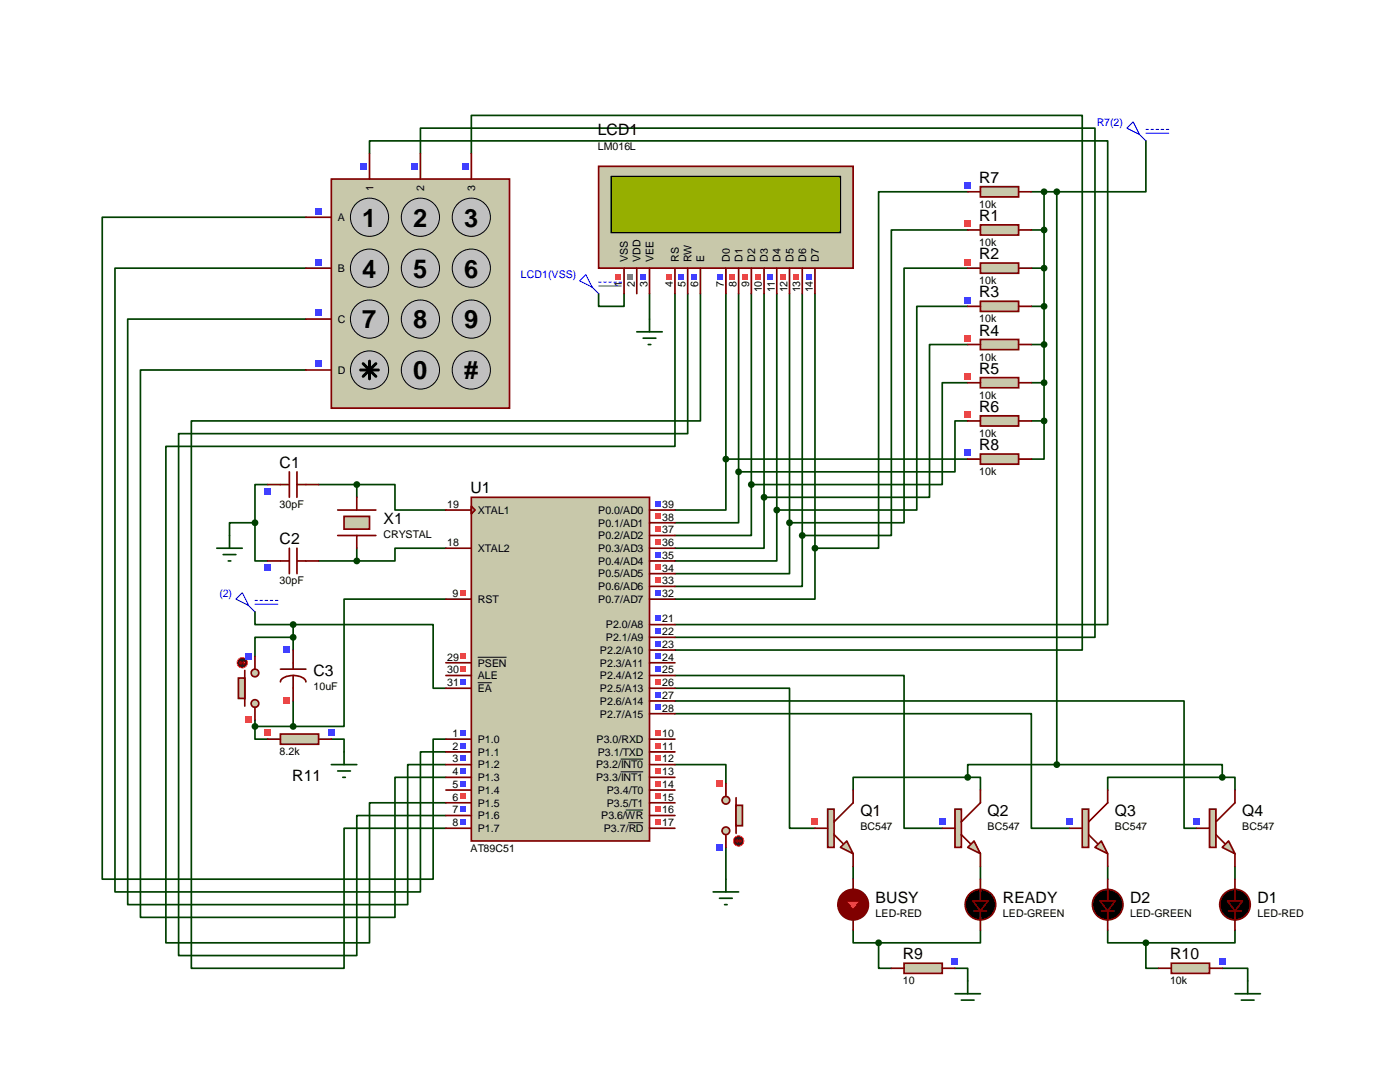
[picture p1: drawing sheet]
<svg xmlns="http://www.w3.org/2000/svg" width="279mm" height="216mm" viewBox="0 0 279 216" stroke-linecap="round" stroke-linejoin="round" font-family="sans-serif">
<g fill="none" stroke="#004000" stroke-width=".34">
<path d="M73.7 30.6v-2.5h147.4v96.5h-86.4M83.9 30.6v-5h134.6v101.6h-83.8M94.1 30.6v-7.6h121.9v106.7h-81.3M193.1 38.3h-17.8v71.1h-12.7M205.8 38.3h5.1M208.4 38.3v45.7M210.9 38.3v114.3M228.7 28.1v10.2h-17.8M61 43.3h-40.6v132.1h66v-27.9h2.6M61 53.5h-38.1v124.5h61v-28h5.1M119.5 58.6v2.5h5v-2.5M129.6 58.6v5.1"/>
<path d="M134.7 58.6v30.5h-101.6v99h40.6v-27.9h15.3M137.2 58.6v27.9h-101.6v104.2h35.6v-28h17.8M139.8 58.6v25.4h-101.6v109.2h30.5v-27.9h20.3M144.9 58.6v33M147.4 58.6v35.5M149.9 58.6v38.1M152.5 58.6v40.6M155 58.6v43.2M157.6 58.6v45.7M160.1 58.6v48.2M162.6 58.6v50.8M193.1 45.9h-15.2v60.9h-17.8"/>
<path d="M193.1 53.5h-12.7v50.8h-22.8M205.8 53.5h2.6M205.8 45.9h2.6M61 63.7h-35.5v116.8h55.9v-27.9h7.6M61 73.8h-33v109.2h50.8v-27.9h10.2M193.1 61.1h-10.1v40.7h-28M193.1 68.7h-7.6v30.5h-33M193.1 76.4h-5.1v20.3h-38.1M205.8 76.4h2.6M205.8 68.7h2.6M205.8 61.1h2.6M53.4 96.7h-2.5v7.6"/>
<path d="M63.6 96.7h7.6M71.2 96.7h7.6v5.1h10.2M71.2 96.7v2.5M144.9 91.6v10.2h-10.2M144.9 91.6h48.2M147.4 94.1v10.2h-12.7M149.9 96.7v10.1h-15.2M152.5 99.2v10.2h-17.8M193.1 84h-2.5v10.1h-43.2M205.8 84h2.6M208.4 84v7.6h-2.6M50.9 104.3v7.6h2.5"/>
<path d="M50.9 104.3h-5.1v2.5M63.6 111.9h7.6M71.2 109.4v2.5M89 109.4h-10.2v2.5h-7.6M89 119.5h-20.3v25.4h-10.2M155 101.8v10.1h-20.3M157.6 104.3v10.2h-22.9M160.1 106.8v10.2h-25.4M162.6 109.4v10.1h-27.9M50.9 122.1v2.5h7.6M58.5 124.6h27.9v12.7h2.6M58.5 127.2h-7.6v3.8"/>
<path d="M58.5 124.6v5.1M58.5 139.9v5M134.7 137.3h22.9v28h5M134.7 134.8h45.7v30.5h7.6M134.7 139.9h101.6v25.4h2.5M50.9 144.9v2.6h2.5M50.9 143.7v1.2M50.9 144.9h7.6M66.1 147.5h2.6v2.5M134.7 152.6h10.2v3.8M134.7 142.4h71.1v22.9h7.6M193.1 155.1h2.6v2.5"/>
<path d="M193.1 155.1h-22.8v2.5M210.9 152.6h-17.8v2.5M210.9 152.6h33v2.5M243.9 155.1h-22.8v2.5M243.9 155.1h2.6v2.5M144.9 169.1v6.3M170.3 172.9v2.5M195.7 172.9v2.5M221.1 172.9v2.5M246.5 172.9v2.5M170.3 185.6v2.5h5M175.3 188.1v5.1h2.6"/>
<path d="M190.6 193.2h2.5v2.5M195.7 185.6v2.5h-20.4M221.1 185.6v2.5h7.6M228.7 188.1v5.1h2.5M243.9 193.2h5.1v2.5M246.5 185.6v2.5h-17.8"/>
</g>
<path d="M94.1 99.2h35.5v68.6h-35.5z" fill="#c8c8aa" stroke="#800000" stroke-width=".34"/>
<g fill="none" stroke="#800000" stroke-width=".34">
<path d="M89 109.4h5.1M89 101.8h5.1M89 119.5h5.1M94.1 101l.7 .8-.7 .7zM129.6 109.4h5.1M129.6 101.8h5.1M129.6 119.5h5.1M129.6 104.3h5.1M129.6 106.8h5.1M129.6 111.9h5.1M129.6 114.5h5.1M129.6 117h5.1"/>
<path d="M89 134.8h5.1M89 137.3h5.1M89 132.2h5.1M129.6 134.8h5.1M129.6 137.3h5.1M129.6 132.2h5.1M129.6 124.6h5.1M129.6 127.2h5.1M129.6 129.7h5.1M129.6 139.9h5.1M89 147.5h5.1M89 150h5.1"/>
<path d="M89 152.6h5.1M89 155.1h5.1M89 157.6h5.1M129.6 147.5h5.1M129.6 150h5.1M129.6 152.6h5.1M129.6 155.1h5.1M129.6 157.6h5.1M129.6 142.4h5.1M89 160.2h5.1M89 162.7h5.1M89 165.3h5.1"/>
<path d="M129.6 160.2h5.1M129.6 162.7h5.1M129.6 165.3h5.1"/>
</g>
<path d="M95.3 136.2h2.8M95.3 131.1h5.8M123.9 151.5h4.5M123.9 154h4.5M124.9 161.6h3.5M125.4 164.2h3" fill="none" stroke="#000" stroke-width=".2"/>
<path d="M91.9 133h1.1v1h-1.1z" fill="#ff4040"/>
<path d="M91.9 135.6h1.1v1h-1.1z" fill="#4040ff"/>
<g fill="#ff4040">
<path d="M91.9 130.5h1.1v1h-1.1z"/>
<path d="M91.9 117.8h1.1v1h-1.1z"/>
</g>
<path d="M130.8 100h1v1h-1z" fill="#4040ff"/>
<g fill="#ff4040">
<path d="M130.8 102.5h1v1h-1z"/>
<path d="M130.8 105.1h1v1h-1z"/>
<path d="M130.8 107.6h1v1h-1z"/>
</g>
<path d="M130.8 110.2h1v1h-1z" fill="#4040ff"/>
<g fill="#ff4040">
<path d="M130.8 112.7h1v1h-1z"/>
<path d="M130.8 115.2h1v1h-1z"/>
</g>
<g fill="#4040ff">
<path d="M130.8 117.8h1v1h-1z"/>
<path d="M91.9 145.7h1.1v1h-1.1z"/>
<path d="M91.9 148.3h1.1v1h-1.1z"/>
<path d="M91.9 150.8h1.1v1h-1.1z"/>
<path d="M91.9 153.3h1.1v1h-1.1z"/>
<path d="M91.9 155.9h1.1v1h-1.1z"/>
</g>
<path d="M91.9 158.4h1.1v1h-1.1z" fill="#ff4040"/>
<g fill="#4040ff">
<path d="M91.9 161h1.1v1h-1.1z"/>
<path d="M91.9 163.5h1.1v1h-1.1z"/>
</g>
<g fill="#ff4040">
<path d="M130.8 145.7h1v1h-1z"/>
<path d="M130.8 148.3h1v1h-1z"/>
<path d="M130.8 150.8h1v1h-1z"/>
<path d="M130.8 153.3h1v1h-1z"/>
<path d="M130.8 155.9h1v1h-1z"/>
<path d="M130.8 163.5h1v1h-1z"/>
<path d="M130.8 161h1v1h-1z"/>
<path d="M130.8 158.4h1v1h-1z"/>
</g>
<g fill="#4040ff">
<path d="M130.8 140.6h1v1h-1z"/>
<path d="M130.8 122.9h1v1h-1z"/>
<path d="M130.8 125.4h1v1h-1z"/>
<path d="M130.8 127.9h1v1h-1z"/>
<path d="M130.8 130.5h1v1h-1z"/>
<path d="M130.8 133h1v1h-1z"/>
</g>
<path d="M130.8 135.6h1v1h-1z" fill="#ff4040"/>
<path d="M130.8 138.1h1v1h-1z" fill="#4040ff"/>
<path d="M119.5 33.2h50.8v20.3h-50.8z" fill="#c8c8aa" stroke="#800000" stroke-width=".34"/>
<path d="M122 35.2h45.7v11.2h-45.7z" fill="#324600" stroke="#000" stroke-width=".25"/>
<path d="M122 35.2h45.7v11.2h-45.7z" fill="#96af00" stroke="#000" stroke-width=".25"/>
<g fill="none" stroke="#800000" stroke-width=".34">
<path d="M124.5 53.5v5.1M127.1 53.5v5.1M129.6 53.5v5.1M134.7 53.5v5.1M137.2 53.5v5.1M139.8 53.5v5.1M144.9 53.5v5.1M147.4 53.5v5.1M149.9 53.5v5.1M152.5 53.5v5.1M155 53.5v5.1M157.6 53.5v5.1"/>
<path d="M160.1 53.5v5.1M162.6 53.5v5.1"/>
</g>
<path d="M160.9 54.7h1v1h-1z" fill="#4040ff"/>
<g fill="#ff4040">
<path d="M158.3 54.7h1v1h-1z"/>
<path d="M155.8 54.7h1v1h-1z"/>
</g>
<path d="M153.2 54.7h1.1v1h-1.1z" fill="#4040ff"/>
<g fill="#ff4040">
<path d="M150.7 54.7h1v1h-1z"/>
<path d="M148.2 54.7h1v1h-1z"/>
<path d="M145.6 54.7h1v1h-1z"/>
</g>
<g fill="#4040ff">
<path d="M143.1 54.7h1v1h-1z"/>
<path d="M138 54.7h1v1h-1z"/>
<path d="M135.5 54.7h1v1h-1z"/>
</g>
<g fill="#ff4040">
<path d="M132.9 54.7h1v1h-1z"/>
<path d="M122.8 54.7h1v1h-1z"/>
</g>
<path d="M125.3 54.7h1v1h-1z" fill="#808080"/>
<path d="M127.8 54.7h1.1v1h-1.1z" fill="#4040ff"/>
<path d="M195.7 44.9h7.6v2h-7.6z" fill="#c8c8aa" stroke="#800000" stroke-width=".34"/>
<path d="M193.1 45.9h2.6M203.3 45.9h2.5" fill="none" stroke="#800000" stroke-width=".34"/>
<path d="M192.4 44h1.3v1.3h-1.3z" fill="#ff4040"/>
<path d="M195.7 52.5h7.6v2h-7.6z" fill="#c8c8aa" stroke="#800000" stroke-width=".34"/>
<path d="M193.1 53.5h2.6M203.3 53.5h2.5" fill="none" stroke="#800000" stroke-width=".34"/>
<path d="M192.4 51.6h1.3v1.3h-1.3z" fill="#ff4040"/>
<path d="M195.7 60.1h7.6v2h-7.6z" fill="#c8c8aa" stroke="#800000" stroke-width=".34"/>
<path d="M193.1 61.1h2.6M203.3 61.1h2.5" fill="none" stroke="#800000" stroke-width=".34"/>
<path d="M192.4 59.3h1.3v1.2h-1.3z" fill="#4040ff"/>
<path d="M195.7 67.7h7.6v2.1h-7.6z" fill="#c8c8aa" stroke="#800000" stroke-width=".34"/>
<path d="M193.1 68.7h2.6M203.3 68.7h2.5" fill="none" stroke="#800000" stroke-width=".34"/>
<path d="M192.4 66.9h1.3v1.3h-1.3z" fill="#ff4040"/>
<path d="M195.7 75.4h7.6v2h-7.6z" fill="#c8c8aa" stroke="#800000" stroke-width=".34"/>
<path d="M193.1 76.4h2.6M203.3 76.4h2.5" fill="none" stroke="#800000" stroke-width=".34"/>
<path d="M192.4 74.5h1.3v1.3h-1.3z" fill="#ff4040"/>
<path d="M195.7 83h7.6v2h-7.6z" fill="#c8c8aa" stroke="#800000" stroke-width=".34"/>
<path d="M193.1 84h2.6M203.3 84h2.5" fill="none" stroke="#800000" stroke-width=".34"/>
<path d="M192.4 82.1h1.3v1.3h-1.3z" fill="#ff4040"/>
<path d="M195.7 37.3h7.6v2h-7.6z" fill="#c8c8aa" stroke="#800000" stroke-width=".34"/>
<path d="M193.1 38.3h2.6M203.3 38.3h2.5" fill="none" stroke="#800000" stroke-width=".34"/>
<path d="M192.4 36.4h1.3v1.3h-1.3z" fill="#4040ff"/>
<path d="M195.7 90.6h7.6v2h-7.6z" fill="#c8c8aa" stroke="#800000" stroke-width=".34"/>
<path d="M193.1 91.6h2.6M203.3 91.6h2.5" fill="none" stroke="#800000" stroke-width=".34"/>
<path d="M192.4 89.7h1.3v1.3h-1.3z" fill="#4040ff"/>
<g fill="#004000" stroke="#004000" stroke-width=".34">
<circle cx="208.4" cy="84" r=".51"/>
<circle cx="208.4" cy="76.4" r=".51"/>
<circle cx="208.4" cy="68.7" r=".51"/>
<circle cx="208.4" cy="61.1" r=".51"/>
<circle cx="208.4" cy="53.5" r=".51"/>
<circle cx="208.4" cy="45.9" r=".51"/>
</g>
<g fill="#000" stroke="#800000" stroke-width=".34">
<path d="M194.1 179.7h3.1l-1.5 2.1z"/>
<circle cx="195.7" cy="180.5" r="3"/>
</g>
<path d="M195.7 175.4v4.3M194.4 181.8h2.5M195.7 181.8v3.8" fill="none" stroke="#800000" stroke-width=".34"/>
<path d="M190.6 198.3h5.1M191.9 199.6h2.5M193.1 195.7v2.6" fill="none" stroke="#004000" stroke-width=".34"/>
<path d="M224.9 25.6l1.2-1.3 1.3 2.5zM227.4 26.8l1.3 1.3M228.7 25.8h.5M228.7 26.6h4.6M229.7 25.8h.5M230.7 25.8h.5M231.7 25.8h.5M232.7 25.8h.6" fill="none" stroke="#0000c0" stroke-width=".2"/>
<path d="M180.4 192.2h7.6v2h-7.6z" fill="#c8c8aa" stroke="#800000" stroke-width=".34"/>
<path d="M177.9 193.2h2.5M188 193.2h2.6" fill="none" stroke="#800000" stroke-width=".34"/>
<path d="M189.9 191.3h1.3v1.2h-1.3z" fill="#4040ff"/>
<g fill="#c8c8aa" stroke="#800000" stroke-width=".34">
<path d="M167.7 169.1l1.3-1.3 1.3 2.5z"/>
<path d="M165.2 161.5h1.3v7.6h-1.3z"/>
</g>
<path d="M170.3 157.6v2.6l-3.8 3.8M162.6 165.3h2.6M166.5 166.5l1.7 1.8M170.3 170.3v2.6" fill="none" stroke="#800000" stroke-width=".34"/>
<path d="M162 163.3h1.2v1.3h-1.2z" fill="#ff4040"/>
<g fill="#c8c8aa" stroke="#800000" stroke-width=".34">
<path d="M194.4 167.8l1.3 2.5-2.6-1.2z"/>
<path d="M190.6 161.5h1.3v7.6h-1.3z"/>
</g>
<path d="M195.7 157.6v2.6l-3.8 3.8M188 165.3h2.6M191.9 166.5l1.7 1.8M195.7 170.3v2.6" fill="none" stroke="#800000" stroke-width=".34"/>
<path d="M187.4 163.3h1.2v1.3h-1.2z" fill="#4040ff"/>
<g fill="#004000" stroke="#004000" stroke-width=".34">
<circle cx="162.6" cy="109.4" r=".51"/>
<circle cx="160.1" cy="106.8" r=".51"/>
<circle cx="157.6" cy="104.3" r=".51"/>
<circle cx="155" cy="101.8" r=".51"/>
<circle cx="152.5" cy="99.2" r=".51"/>
<circle cx="149.9" cy="96.7" r=".51"/>
<circle cx="147.4" cy="94.1" r=".51"/>
<circle cx="144.9" cy="91.6" r=".51"/>
</g>
<circle cx="170.3" cy="180.5" r="3" fill="#800000" stroke="#800000" stroke-width=".34"/>
<path d="M170.3 177.5v2.2M169 181.8h2.5M170.3 181.8v1.8" fill="none" stroke="#800000" stroke-width=".34"/>
<path d="M168.7 179.7h3.1l-1.5 2.1z" fill="#f00" stroke="#800000" stroke-width=".34"/>
<path d="M170.3 175.4v2.6M170.3 183v2.6" fill="none" stroke="#800000" stroke-width=".34"/>
<path d="M66.1 35.7h35.6v45.7h-35.6z" fill="#c8c8aa" stroke="#800000" stroke-width=".34"/>
<g fill="#c0c0c0" stroke="#000" stroke-width=".2">
<circle cx="73.7" cy="43.3" r="3.8"/>
<circle cx="83.9" cy="43.3" r="3.8"/>
<circle cx="94.1" cy="43.3" r="3.8"/>
<circle cx="73.7" cy="53.5" r="3.8"/>
<circle cx="83.9" cy="53.5" r="3.8"/>
<circle cx="94.1" cy="53.5" r="3.8"/>
<circle cx="73.7" cy="63.7" r="3.8"/>
<circle cx="83.9" cy="63.7" r="3.8"/>
<circle cx="94.1" cy="63.7" r="3.8"/>
<circle cx="73.7" cy="73.8" r="3.8"/>
<circle cx="83.9" cy="73.8" r="3.8"/>
<circle cx="94.1" cy="73.8" r="3.8"/>
</g>
<path d="M72 73.8h3.5M72.5 72.6l2.5 2.5M73.7 72.1v3.5M75 72.6l-2.5 2.5" fill="none" stroke="#000" stroke-width=".59"/>
<path d="M73.7 30.6v5.1M83.9 30.6v5.1M94.1 30.6v5.1M61 43.3h5.1M61 53.5h5.1M61 63.7h5.1M61 73.8h5.1" fill="none" stroke="#800000" stroke-width=".34"/>
<g fill="#4040ff">
<path d="M71.9 32.6h1.3v1.3h-1.3z"/>
<path d="M82 32.6h1.3v1.3h-1.3z"/>
<path d="M92.2 32.6h1.3v1.3h-1.3z"/>
<path d="M63 41.5h1.3v1.3h-1.3z"/>
<path d="M63 51.6h1.3v1.3h-1.3z"/>
<path d="M63 61.8h1.3v1.3h-1.3z"/>
<path d="M63 72h1.3v1.2h-1.3z"/>
</g>
<g fill="#c8c8aa" stroke="#800000" stroke-width=".34">
<circle cx="144.9" cy="165.8" r=".76"/>
<circle cx="144.9" cy="159.7" r=".76"/>
</g>
<path d="M146.9 159.2v7.1" fill="none" stroke="#800000" stroke-width=".34"/>
<path d="M146.9 160.7h1.3v4.1h-1.3z" fill="#c8c8aa" stroke="#800000" stroke-width=".34"/>
<path d="M144.9 156.4v2.5M144.9 166.5v2.6" fill="none" stroke="#800000" stroke-width=".34"/>
<circle cx="147.4" cy="167.8" r="1.02" fill="#400000" stroke="#f00" stroke-width=".2"/>
<path d="M146.9 167.8h1M146.9 167.8l.3 .3M147.2 167.6l-.3 .2M147.7 167.6l.2 .2M147.9 167.8l-.2 .3" fill="none" stroke="#f00" stroke-width=".2"/>
<path d="M142.9 155.7h1.3v1.3h-1.3z" fill="#ff4040"/>
<path d="M142.9 168.4h1.3v1.3h-1.3z" fill="#4040ff"/>
<path d="M142.3 178h5.1M143.6 179.2h2.5M144.9 175.4v2.6M144.6 180.5h.5M246.5 198.3h5M247.7 199.6h2.6M249 195.7v2.6" fill="none" stroke="#004000" stroke-width=".34"/>
<g fill="#004000" stroke="#004000" stroke-width=".34">
<circle cx="208.4" cy="38.3" r=".51"/>
<circle cx="175.3" cy="188.1" r=".51"/>
</g>
<g fill="#c8c8aa" stroke="#800000" stroke-width=".34">
<path d="M219.8 167.8l1.3 2.5-2.6-1.2z"/>
<path d="M216 161.5h1.3v7.6h-1.3z"/>
</g>
<path d="M221.1 157.6v2.6l-3.8 3.8M213.4 165.3h2.6M217.3 166.5l1.7 1.8M221.1 170.3v2.6" fill="none" stroke="#800000" stroke-width=".34"/>
<path d="M212.8 163.3h1.2v1.3h-1.2z" fill="#4040ff"/>
<g fill="#c8c8aa" stroke="#800000" stroke-width=".34">
<path d="M245.2 167.8l1.3 2.5-2.6-1.2z"/>
<path d="M241.4 161.5h1.3v7.6h-1.3z"/>
</g>
<path d="M246.5 157.6v2.6l-3.8 3.8M238.8 165.3h2.6M242.7 166.5l1.7 1.8M246.5 170.3v2.6" fill="none" stroke="#800000" stroke-width=".34"/>
<path d="M238.2 163.3h1.2v1.3h-1.2z" fill="#4040ff"/>
<g fill="#000" stroke="#800000" stroke-width=".34">
<path d="M219.5 179.7h3.1l-1.5 2.1zM244.9 179.7h3.1l-1.5 2.1z"/>
<circle cx="221.1" cy="180.5" r="3"/>
<circle cx="246.5" cy="180.5" r="3"/>
</g>
<path d="M221.1 175.4v4.3M246.5 175.4v4.3M219.8 181.8h2.5M221.1 181.8v3.8M245.2 181.8h2.5M246.5 181.8v3.8" fill="none" stroke="#800000" stroke-width=".34"/>
<path d="M233.8 192.2h7.6v2h-7.6z" fill="#c8c8aa" stroke="#800000" stroke-width=".34"/>
<path d="M231.2 193.2h2.6M241.4 193.2h2.5" fill="none" stroke="#800000" stroke-width=".34"/>
<path d="M243.2 191.3h1.3v1.2h-1.3z" fill="#4040ff"/>
<g fill="#004000" stroke="#004000" stroke-width=".34">
<circle cx="228.7" cy="188.1" r=".51"/>
<circle cx="193.1" cy="155.1" r=".51"/>
<circle cx="243.9" cy="155.1" r=".51"/>
</g>
<path d="M67.4 101.8h7.6M67.4 106.8h7.6" fill="none" stroke="#800000" stroke-width=".34"/>
<path d="M68.7 103h5v2.6h-5z" fill="#c8c8aa" stroke="#800000" stroke-width=".34"/>
<path d="M53.4 96.7h4.3M57.7 94.1v5.1M59.3 94.1v5.1M59.3 96.7h4.3M71.2 99.2v2.6M71.2 106.8v2.6" fill="none" stroke="#800000" stroke-width=".34"/>
<path d="M52.8 97.4h1.3v1.2h-1.3z" fill="#4040ff"/>
<path d="M53.4 111.9h4.3M57.7 109.4v5.1M59.3 109.4v5.1M59.3 111.9h4.3" fill="none" stroke="#800000" stroke-width=".34"/>
<path d="M52.8 112.5h1.3v1.3h-1.3z" fill="#4040ff"/>
<circle cx="71.2" cy="96.7" r=".51" fill="#004000" stroke="#004000" stroke-width=".34"/>
<path d="M43.3 109.4h5M44.5 110.7h2.6M45.6 111.9h.5M45.8 106.8v2.6" fill="none" stroke="#004000" stroke-width=".34"/>
<path d="M48.3 118.3l1.3 2.5-2.5-1.3zM50.9 119.8h.5M51.9 119.8h.5M52.9 119.8h.5M53.9 119.8h.5M54.9 119.8h.6M49.6 120.8l1.3 1.3M50.9 120.6h4.6" fill="none" stroke="#0000c0" stroke-width=".2"/>
<path d="M56 133.5h5M58.5 134.8a2.31 2.31 0 0 1 2.5 1.3M58.5 134.8a2.31 2.31 0 0 0-2.5 1.3M58.5 129.7v3.8M58.5 134.8v5.1" fill="none" stroke="#800000" stroke-width=".34"/>
<path d="M56.6 129h1.3v1.3h-1.3z" fill="#4040ff"/>
<path d="M56.6 139.2h1.3v1.3h-1.3z" fill="#ff4040"/>
<circle cx="58.5" cy="124.6" r=".51" fill="#004000" stroke="#004000" stroke-width=".34"/>
<g fill="#c8c8aa" stroke="#800000" stroke-width=".34">
<circle cx="50.9" cy="134.3" r=".76"/>
<circle cx="50.9" cy="140.4" r=".76"/>
</g>
<path d="M48.9 133.8v7.1" fill="none" stroke="#800000" stroke-width=".34"/>
<path d="M47.6 135.3h1.3v4.1h-1.3z" fill="#c8c8aa" stroke="#800000" stroke-width=".34"/>
<path d="M50.9 131v2.5M50.9 141.1v2.6" fill="none" stroke="#800000" stroke-width=".34"/>
<circle cx="48.3" cy="132.2" r="1.02" fill="#400000" stroke="#f00" stroke-width=".2"/>
<path d="M47.8 132.2h1.1M47.8 132.2l.3 .3M48.1 132l-.3 .2M48.6 132l.3 .2M48.9 132.2l-.3 .3" fill="none" stroke="#f00" stroke-width=".2"/>
<path d="M49 143h1.3v1.3h-1.3z" fill="#ff4040"/>
<path d="M49 130.3h1.3v1.3h-1.3z" fill="#4040ff"/>
<circle cx="58.5" cy="127.2" r=".51" fill="#004000" stroke="#004000" stroke-width=".34"/>
<path d="M56 146.5h7.6v2h-7.6z" fill="#c8c8aa" stroke="#800000" stroke-width=".34"/>
<path d="M53.4 147.5h2.6M63.6 147.5h2.5" fill="none" stroke="#800000" stroke-width=".34"/>
<path d="M65.5 145.5h1.3v1.3h-1.3z" fill="#4040ff"/>
<path d="M52.8 145.5h1.3v1.3h-1.3z" fill="#ff4040"/>
<path d="M127.1 66.2h5.1M128.4 67.5h2.5M129.4 68.7h.5M129.6 63.7v2.5M66.1 152.6h5.1M67.4 153.8h2.5M68.4 155.1h.5M68.7 150v2.6" fill="none" stroke="#004000" stroke-width=".34"/>
<g fill="#004000" stroke="#004000" stroke-width=".34">
<circle cx="71.2" cy="111.9" r=".51"/>
<circle cx="50.9" cy="104.3" r=".51"/>
<circle cx="50.9" cy="144.9" r=".51"/>
<circle cx="58.5" cy="144.9" r=".51"/>
<circle cx="210.9" cy="38.3" r=".51"/>
<circle cx="210.9" cy="152.6" r=".51"/>
</g>
<path d="M116.9 54.8l1.3 2.5-2.5-1.3zM118.2 57.3l1.3 1.3M119.5 56.3h.5M119.5 57.1h4.5M120.5 56.3h.5M121.5 56.3h.5M122.5 56.3h.5M123.5 56.3h.5" fill="none" stroke="#0000c0" stroke-width=".2"/>
<g font-size="5.1">
<text x="72.3" y="45.2">1</text>
<text x="82.5" y="45.2">2</text>
<text x="92.6" y="45.2">3</text>
<text x="72.3" y="55.4">4</text>
<text x="82.5" y="55.4">5</text>
<text x="92.6" y="55.4">6</text>
<text x="72.3" y="65.5">7</text>
<text x="82.5" y="65.5">8</text>
<text x="92.6" y="65.5">9</text>
<text x="82.5" y="75.7">0</text>
<text x="92.6" y="75.7">#</text>
</g>
<g font-size="3.1">
<text x="119.3" y="27">LCD1</text>
<text x="195.4" y="36.5">R7</text>
<text x="195.4" y="44.1">R1</text>
<text x="195.4" y="51.7">R2</text>
<text x="195.4" y="59.4">R3</text>
<text x="195.4" y="67">R4</text>
<text x="195.4" y="74.6">R5</text>
<text x="195.4" y="82.2">R6</text>
<text x="195.4" y="89.8">R8</text>
<text x="55.8" y="93.4">C1</text>
<text x="93.9" y="98.5">U1</text>
<text x="76.5" y="104.5">X1</text>
<text x="55.8" y="108.6">C2</text>
<text x="62.6" y="134.9">C3</text>
<text x="58.3" y="155.8">R11</text>
<text x="171.7" y="162.8">Q1</text>
<text x="197.1" y="162.8">Q2</text>
<text x="222.5" y="162.8">Q3</text>
<text x="247.9" y="162.8">Q4</text>
<text x="174.8" y="180.1">BUSY</text>
<text x="200.2" y="180.1">READY</text>
<text x="225.6" y="180.1">D2</text>
<text x="251" y="180.1">D1</text>
<text x="180.2" y="191.3">R9</text>
<text x="233.5" y="191.3">R10</text>
</g>
<g font-size="2.1">
<text x="119.3" y="29.9">LM016L</text>
<text x="74.5" y="38.2" transform="rotate(-90 74.5 38.2)">1</text>
<text x="84.7" y="38.2" transform="rotate(-90 84.7 38.2)">2</text>
<text x="94.8" y="38.2" transform="rotate(-90 94.8 38.2)">3</text>
<text x="195.4" y="41.5">10k</text>
<text x="67.4" y="44.1">A</text>
<text x="125.3" y="52.2" transform="rotate(-90 125.3 52.2)">VSS</text>
<text x="127.8" y="52.2" transform="rotate(-90 127.8 52.2)">VDD</text>
<text x="130.4" y="52.2" transform="rotate(-90 130.4 52.2)">VEE</text>
<text x="135.5" y="52.2" transform="rotate(-90 135.5 52.2)">RS</text>
<text x="138" y="52.2" transform="rotate(-90 138 52.2)">RW</text>
<text x="140.5" y="52.2" transform="rotate(-90 140.5 52.2)">E</text>
<text x="145.6" y="52.2" transform="rotate(-90 145.6 52.2)">D0</text>
<text x="148.2" y="52.2" transform="rotate(-90 148.2 52.2)">D1</text>
<text x="150.7" y="52.2" transform="rotate(-90 150.7 52.2)">D2</text>
<text x="153.2" y="52.2" transform="rotate(-90 153.2 52.2)">D3</text>
<text x="155.8" y="52.2" transform="rotate(-90 155.8 52.2)">D4</text>
<text x="158.3" y="52.2" transform="rotate(-90 158.3 52.2)">D5</text>
<text x="160.9" y="52.2" transform="rotate(-90 160.9 52.2)">D6</text>
<text x="163.4" y="52.2" transform="rotate(-90 163.4 52.2)">D7</text>
<text x="195.4" y="49.1">10k</text>
<text x="67.4" y="54.3">B</text>
<text x="124.1" y="57.2" transform="rotate(-90 124.1 57.2)">1</text>
<text x="126.7" y="57.2" transform="rotate(-90 126.7 57.2)">2</text>
<text x="129.2" y="57.2" transform="rotate(-90 129.2 57.2)">3</text>
<text x="134.3" y="57.2" transform="rotate(-90 134.3 57.2)">4</text>
<text x="136.8" y="57.2" transform="rotate(-90 136.8 57.2)">5</text>
<text x="139.4" y="57.2" transform="rotate(-90 139.4 57.2)">6</text>
<text x="144.4" y="57.2" transform="rotate(-90 144.4 57.2)">7</text>
<text x="147" y="57.2" transform="rotate(-90 147 57.2)">8</text>
<text x="149.5" y="57.2" transform="rotate(-90 149.5 57.2)">9</text>
<text x="152.1" y="58.3" transform="rotate(-90 152.1 58.3)">10</text>
<text x="154.6" y="58.3" transform="rotate(-90 154.6 58.3)">11</text>
<text x="157.1" y="58.3" transform="rotate(-90 157.1 58.3)">12</text>
<text x="159.7" y="58.3" transform="rotate(-90 159.7 58.3)">13</text>
<text x="162.2" y="58.3" transform="rotate(-90 162.2 58.3)">14</text>
<text x="195.4" y="56.7">10k</text>
<text x="67.4" y="64.4">C</text>
<text x="195.4" y="64.3">10k</text>
<text x="195.4" y="72">10k</text>
<text x="67.4" y="74.6">D</text>
<text x="195.4" y="79.6">10k</text>
<text x="195.4" y="87.2">10k</text>
<text x="195.4" y="94.8">10k</text>
<text x="55.8" y="101.4">30pF</text>
<text x="89.2" y="101.3">19</text>
<text x="132.2" y="101.3">39</text>
<text x="76.5" y="107.4">CRYSTAL</text>
<text x="95.3" y="102.5">XTAL1</text>
<text x="119.4" y="102.5">P0.0/AD0</text>
<text x="119.4" y="105.1">P0.1/AD1</text>
<text x="119.4" y="107.6">P0.2/AD2</text>
<text x="132.2" y="103.9">38</text>
<text x="132.2" y="106.4">37</text>
<text x="89.2" y="109">18</text>
<text x="95.3" y="110.2">XTAL2</text>
<text x="119.4" y="110.2">P0.3/AD3</text>
<text x="119.4" y="112.7">P0.4/AD4</text>
<text x="132.2" y="109">36</text>
<text x="132.2" y="111.5">35</text>
<text x="55.8" y="116.6">30pF</text>
<text x="90.3" y="119.1">9</text>
<text x="119.4" y="115.2">P0.5/AD5</text>
<text x="119.4" y="117.8">P0.6/AD6</text>
<text x="132.2" y="114">34</text>
<text x="132.2" y="116.6">33</text>
<text x="132.2" y="119.1">32</text>
<text x="95.3" y="120.3">RST</text>
<text x="119.4" y="120.3">P0.7/AD7</text>
<text x="120.9" y="125.4">P2.0/A8</text>
<text x="132.2" y="124.2">21</text>
<text x="89.2" y="131.8">29</text>
<text x="119.7" y="130.5">P2.2/A10</text>
<text x="120.9" y="127.9">P2.1/A9</text>
<text x="132.2" y="126.7">22</text>
<text x="132.2" y="129.3">23</text>
<text x="132.2" y="131.8">24</text>
<text x="62.6" y="137.8">10uF</text>
<text x="89.2" y="134.4">30</text>
<text x="89.2" y="136.9">31</text>
<text x="95.3" y="135.6">ALE</text>
<text x="95.3" y="133">PSEN</text>
<text x="119.7" y="133">P2.3/A11</text>
<text x="119.7" y="135.6">P2.4/A12</text>
<text x="132.2" y="134.4">25</text>
<text x="132.2" y="136.9">26</text>
<text x="95.3" y="138.1">EA</text>
<text x="119.7" y="143.2">P2.7/A15</text>
<text x="119.7" y="138.1">P2.5/A13</text>
<text x="119.7" y="140.6">P2.6/A14</text>
<text x="132.2" y="142">28</text>
<text x="132.2" y="139.4">27</text>
<text x="90.3" y="147.1">1</text>
<text x="90.3" y="149.6">2</text>
<text x="95.3" y="148.3">P1.0</text>
<text x="119" y="148.3">P3.0/RXD</text>
<text x="132.2" y="147.1">10</text>
<text x="132.2" y="149.6">11</text>
<text x="55.8" y="150.6">8.2k</text>
<text x="90.3" y="152.1">3</text>
<text x="90.3" y="154.7">4</text>
<text x="95.3" y="150.8">P1.1</text>
<text x="95.3" y="153.3">P1.2</text>
<text x="95.3" y="155.9">P1.3</text>
<text x="119" y="153.3">P3.2/INT0</text>
<text x="119" y="155.9">P3.3/INT1</text>
<text x="119.3" y="150.8">P3.1/TXD</text>
<text x="132.2" y="152.1">12</text>
<text x="132.2" y="154.7">13</text>
<text x="90.3" y="157.2">5</text>
<text x="90.3" y="159.8">6</text>
<text x="95.3" y="158.4">P1.4</text>
<text x="95.3" y="161">P1.5</text>
<text x="121.1" y="158.4">P3.4/T0</text>
<text x="121.1" y="161">P3.5/T1</text>
<text x="132.2" y="157.2">14</text>
<text x="132.2" y="159.8">15</text>
<text x="90.3" y="162.3">7</text>
<text x="90.3" y="164.8">8</text>
<text x="95.3" y="163.5">P1.6</text>
<text x="95.3" y="166">P1.7</text>
<text x="120" y="163.5">P3.6/WR</text>
<text x="120.5" y="166">P3.7/RD</text>
<text x="132.2" y="164.8">17</text>
<text x="132.2" y="162.3">16</text>
<text x="171.7" y="165.7">BC547</text>
<text x="197.1" y="165.7">BC547</text>
<text x="222.5" y="165.7">BC547</text>
<text x="247.9" y="165.7">BC547</text>
<text x="93.9" y="169.9">AT89C51</text>
<text x="174.8" y="183">LED-RED</text>
<text x="200.2" y="183">LED-GREEN</text>
<text x="225.6" y="183">LED-GREEN</text>
<text x="251" y="183">LED-RED</text>
<text x="180.2" y="196.3">10</text>
<text x="233.5" y="196.3">10k</text>
</g>
<g font-size="2.1" fill="#0000c0">
<text x="218.9" y="25.1">R7(2)</text>
<text x="104" y="55.5">LCD1(VSS)</text>
<text x="43.8" y="119">(2)</text>
</g>
</svg>
